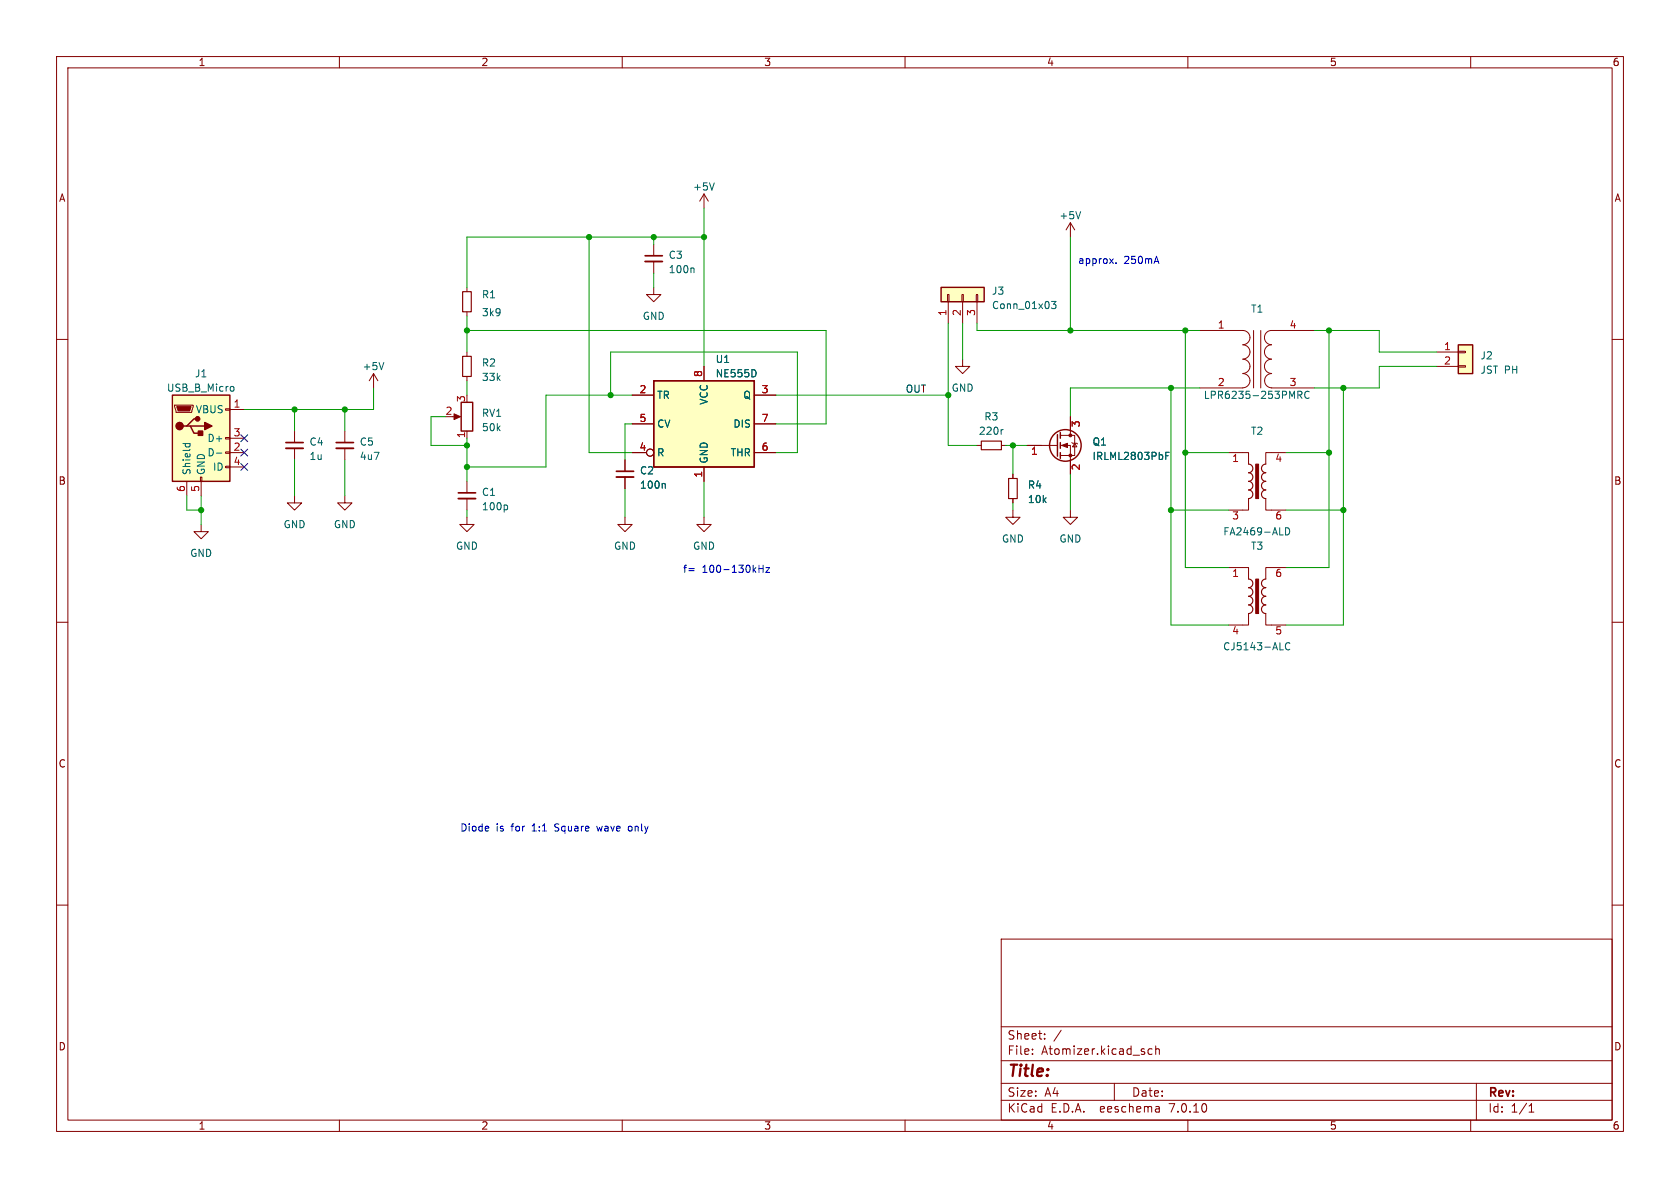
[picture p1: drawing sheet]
<svg xmlns="http://www.w3.org/2000/svg" width="297mm" height="210mm" viewBox="0 0 297 210" stroke-linecap="round" stroke-linejoin="round" font-family="sans-serif">
<g fill="none" stroke="#840000" stroke-width=".18">
<path d="M10 10h277v190h-277zM12 12h273v186h-273zM60 10v2M110 10v2M160 10v2M210 10v2M260 10v2M124.5 34.3v2.5M124.5 34.3l-.8 1.3M124.5 34.3l.7 1.3M189.2 39.4v2.5M189.2 39.4l-.7 1.2"/>
<path d="M189.2 39.4l.8 1.2M10 60h2M82.5 50.8v.8M82.5 55.1v.8M115.6 50.8v1.3h1.2l-1.2 1.2-1.3-1.2h1.3M115.6 43.2v2M115.6 46.2v2.1M167.5 52.1h.3v1.2h-.3zM167.6 53.3v3.9M170.1 52.1h.2v1.2h-.2zM170.2 53.3v3.9M172.6 52.1h.2v1.2h-.2z"/>
<path d="M172.7 53.3v3.9M212.1 58.4h7.6a1.27 1.27 0 0 1 1.3 1.3 1.27 1.27 0 0 1-1.3 1.3 1.26 1.26 0 0 1 1.3 1.2 1.26 1.26 0 0 1-1.3 1.3M221.6 58.4v10.2M222.9 58.4v10.2M232.4 58.4h-7.6a1.27 1.27 0 0 0-1.3 1.3 1.27 1.27 0 0 0 1.3 1.3 1.26 1.26 0 0 0-1.3 1.2 1.26 1.26 0 0 0 1.3 1.3M285 60h2M30.9 71.6h3.3v.3l-.3 1h-2.8zM39.9 79.9h.7v.2h-.7zM39.9 77.3h.7v.3h-.7zM39.9 72.3h.7v.2h-.7zM40.6 72.4h2.6M40.6 77.5h2.6"/>
<path d="M52.1 76.2v2M52.1 79.2v2.1M61 76.2v2M61 79.2v2.1M66 66l-.7 1.3M66 66v2.6M66 66l.8 1.3M80 73.7h1M82.5 62.2v.8M82.5 66.5v.8M82.5 76.2v1.3M111.8 69.9h3.8"/>
<path d="M111.8 74.9h3.8M124.5 64.8v2.5M133.3 69.9h3.9M133.3 74.9h3.9M170.2 63.5v1.3h1.2l-1.2 1.2-1.3-1.2h1.3M172.7 78.7h.8M177 78.7h.8M181.6 78.7h5.3M187.5 78.7h1.7v5.1M187.5 77h2.5v3.5h-2.5M189.2 73.7v3.3M189.5 78.2l.1 .2h.8l.1 .1"/>
<path d="M190 78.4l.4 .6h-.8zM212.1 68.6h7.6M219.7 63.5a1.27 1.27 0 0 1 1.3 1.3 1.27 1.27 0 0 1-1.3 1.2 1.26 1.26 0 0 1 1.3 1.3 1.26 1.26 0 0 1-1.3 1.3M224.8 63.5a1.26 1.26 0 0 0-1.3 1.3 1.26 1.26 0 0 0 1.3 1.2M224.8 68.6h7.6M224.8 66a1.26 1.26 0 0 0-1.2 1.3 1.26 1.26 0 0 0 1.2 1.3M254 62.2h3.8M254 64.8h3.8M257.8 64.6h1.3v.3h-1.3zM257.8 62.1h1.3v.3h-1.3zM33 85.1v2.5M35.4 84.3h.3v.8h-.3z"/>
<path d="M35.6 92.7v1.3h1.2l-1.2 1.3-1.3-1.3h1.3M35.6 85.1v2.5M39.9 82.4h.7v.3h-.7zM40.6 80h2.6M40.6 82.6h2.6M52.1 87.6v1.3h1.2l-1.2 1.3-1.3-1.3h1.3M61 87.6v1.3h1.2l-1.2 1.3-1.3-1.3h1.3M82.5 91.4v1.3h1.3l-1.3 1.3-1.2-1.3h1.2M82.5 85.1v2M82.5 88.1v2.1M110.5 91.4v1.3h1.3l-1.3 1.3-1.3-1.3h1.3M110.5 81.3v2"/>
<path d="M110.5 84.3v2.1M111.8 80h2.5M124.5 91.4v1.3h1.2l-1.2 1.3-1.3-1.3h1.3M124.5 82.6v2.5M133.3 80h3.9M179.1 90.2v1.2h1.2l-1.2 1.3-1.3-1.3h1.3M179.1 83.8v.8M179.1 88.1v.8M189.2 90.2v1.2h1.3l-1.3 1.3-1.2-1.3h1.2M217.2 80h3.5v2M220.7 88.1v2.1h-3.5M223.8 88.1v2.1h3.5"/>
<path d="M227.3 80h-3.5v2M10 110h2M217.2 100.3h3.5v2.1M220.7 108.5v2h-3.5M223.8 108.5v2h3.5M227.3 100.3h-3.5v2.1M285 110h2M10 160h2M285 160h2M177 166h108v32h-108zM60 198v2M110 198v2"/>
<path d="M160 198v2M177 194.5h108M177 191.5h108M177 187.5h108M177 181.5h108M182.5 186.3v.1M182.5 185.5v.1M184.7 183.6v.1M184.7 182.8v.1M187.6 182.1l-1.3 2M197 191.5v3M203.7 185.5l-.5-.1-.2 .3v.4l.1 .2h.6"/>
<path d="M204.3 185.5l.2-.1 .4 .1 .1 .9M204.3 184.9v1.5M204.9 195.7l.1 .9M205 196.5l-.2 .1M205 196h-.2M210 198v2M260 198v2M261 191.5v6.5M270.3 196.6h.9M270.3 195.5l.4-.4v1.5"/>
<circle cx="114.9" cy="80" r=".63"/>
</g>
<path d="M114 46.2h3.1M50.5 79.2h3.1M59.4 79.2h3.1M81 88.1h3.1M109 84.3h3" fill="none" stroke="#840000" stroke-width=".33"/>
<path d="M114 45.2h3.1M50.5 78.2h3.1M59.4 78.2h3.1M81 87.1h3.1M109 83.3h3" fill="none" stroke="#840000" stroke-width=".3"/>
<path d="M81.8 51.6h1.5v3.5h-1.5zM81.8 63h1.5v3.5h-1.5zM173.5 78h3.5v1.5h-3.5zM178.3 84.6h1.5v3.5h-1.5zM220.7 82a.76 .76 0 0 1 .8 .8 .76 .76 0 0 1-.8 .8 .76 .76 0 0 1 .8 .7 .76 .76 0 0 1-.8 .8 .76 .76 0 0 1 .8 .8 .76 .76 0 0 1-.8 .7 .76 .76 0 0 1 .8 .8 .76 .76 0 0 1-.8 .7M223.8 82a.76 .76 0 0 0-.8 .8 .76 .76 0 0 0 .8 .8 .76 .76 0 0 0-.8 .7 .76 .76 0 0 0 .8 .8 .76 .76 0 0 0-.8 .8 .76 .76 0 0 0 .8 .7 .76 .76 0 0 0-.8 .8 .76 .76 0 0 0 .8 .7M220.7 102.4a.76 .76 0 0 1 .8 .7 .76 .76 0 0 1-.8 .8 .76 .76 0 0 1 .8 .7 .76 .76 0 0 1-.8 .8 .76 .76 0 0 1 .8 .8 .76 .76 0 0 1-.8 .7 .76 .76 0 0 1 .8 .8 .76 .76 0 0 1-.8 .8M223.8 102.4a.76 .76 0 0 0-.8 .7 .76 .76 0 0 0 .8 .8 .76 .76 0 0 0-.8 .7 .76 .76 0 0 0 .8 .8 .76 .76 0 0 0-.8 .8 .76 .76 0 0 0 .8 .7 .76 .76 0 0 0-.8 .8 .76 .76 0 0 0 .8 .8" fill="none" stroke="#840000" stroke-width=".2"/>
<g fill="none" stroke="#006464" stroke-width=".18">
<path d="M126.3 32.3l-.4 1.3M191 37.4l-.4 1.3M122.5 47.4l.2 .1v.7M185.9 53.3h.8l-.4 .5 .3 .1v.5l-.2 .2-.5-.2M32.3 78.4h1.3M32.8 78.4v.4M33.5 78.4l.1 .4M40.9 68.3l.3 .1 .2 .2-.1 .4-.4 .2M67.9 64.1l-.5 1.2M133.6 65.7v.6M177.3 75.9l-.2 .1M206.7 80h-.6v1.2"/>
<path d="M229.4 69.8h.7l.1-.2-.1-.3-.7-.1v1.2M229.7 69.8l.5 .6M231.4 69.3a.6 .6 0 0 0-.8 .4 .6 .6 0 0 0 .6 .7l.2-.1M38.3 80.1h.9M89.5 89.3l.2 .2v.4l-.2 .2M117.4 85.5l.2 .1v.7M206.1 80.6h.4M227.3 93.3a.64 .64 0 0 1 .7 .6 .64 .64 0 0 1-.7 .7zM226.3 114.9h.6M228 113.7a.6 .6 0 0 0-.8 .5 .6 .6 0 0 0 .6 .7l.2-.1"/>
</g>
<g fill="#ffffc2" stroke="#ffffc2" stroke-width=".18">
<path d="M30.5 69.9h10.1v15.2h-10.1z"/>
<path d="M257.8 61h2.5v5h-2.5z"/>
<path d="M115.6 67.3h17.7v15.3h-17.7z"/>
<path d="M166.4 50.8h7.6v2.5h-7.6z"/>
</g>
<g fill="none" stroke="#840000" stroke-width=".25">
<path d="M166.4 50.8h7.6v2.5h-7.6zM30.5 69.9h10.1v15.2h-10.1zM33 75.3h.7l.6 1.3h1.3M33.7 75.3h2.5M34.9 74h-.6l-1.3 1.3h-.6M81.5 71.1h2.1v5.1h-2.1zM115.6 67.3h17.7v15.3h-17.7zM186.9 76.8v3.8M187.5 76.5v1M187.5 78.2v1M257.8 61h2.5v5h-2.5zM187.5 80v1"/>
<circle cx="188.3" cy="78.7" r="2.79"/>
</g>
<g fill="#840000" stroke="#840000" stroke-width=".25">
<path d="M36.2 74.7l1.3 .6-1.3 .6z"/>
<path d="M35.1 76.2h.7v.8h-.7z"/>
<circle cx="31.7" cy="75.3" r=".63"/>
<circle cx="34.9" cy="74" r=".38"/>
</g>
<g fill="#840000" stroke="#840000" stroke-width=".18">
<path d="M31.2 71.9h2.6l-.3 .7h-2z"/>
<path d="M80.3 73.2l1.1 .5-1.1 .5z"/>
<path d="M222 82h.5v6.1h-.5z"/>
<path d="M222 102.4h.5v6.1h-.5z"/>
<path d="M187.7 78.7l1-.3v.7z"/>
<circle cx="189.2" cy="80.5" r=".25"/>
<circle cx="189.2" cy="77" r=".25"/>
</g>
<path d="M197.3 46.5v.1M134.9 99.9v1.3M121.8 100.5h.9M121.8 100.9h.9M134.2 100.5h.7M135.4 100.3h.7l-.7 .9h.7M105.5 146.1l.3 .8M111.5 146.1h-.3l-.1 .2v.5l.4 .1" fill="none" stroke="#0000c2" stroke-width=".18"/>
<g fill="none" stroke="#009600" stroke-width=".18">
<path d="M124.5 36.8v28M82.5 58.4h63.5v16.5h-8.8M82.5 55.9v6.3M104.1 41.9v38.1h7.7M115.6 41.9v1.3M115.6 48.3v2.5M124.5 41.9h-42v8.9M167.6 57.2v21.5h5.1M170.2 57.2v6.3M172.7 57.2v1.2h39.4M189.2 41.9v16.5M209.5 58.4v41.9h7.7"/>
<path d="M232.4 58.4h11.4v3.8h10.2M234.9 58.4v41.9h-7.6M52.1 72.4v3.8M61 72.4v3.8M66 68.6v3.8h-22.8M78.7 73.7h-2.5v5h6.3M82.5 67.3v2.6M82.5 77.5v7.6M107.9 69.9v-7.7h33.1v17.8h-3.8M111.8 74.9h-1.3v6.4M111.8 69.9h-15.3v12.7h-14M137.2 69.9h30.4"/>
<path d="M177.8 78.7h3.8M179.1 78.7v5.1M207 68.6v41.9h10.2M212.1 68.6h-22.9v5.1M237.5 68.6v41.9h-10.2M254 64.8h-10.2v3.8h-11.4M33 87.6v2.6h2.6M35.6 87.6v5.1M52.1 81.3v6.3M61 81.3v6.3M82.5 90.2v1.2M110.5 86.4v5"/>
<path d="M124.5 85.1v6.3M179.1 88.9v1.3M189.2 83.8v6.4M207 90.2h10.2M209.5 80h7.7M227.3 80h7.6M227.3 90.2h10.2"/>
</g>
<path d="M42.6 76.9l1.2 1.2M42.6 79.4l1.2 1.2M43.8 76.9l-1.2 1.2M43.8 79.4l-1.2 1.2M42.6 81.9l1.2 1.3M43.8 81.9l-1.2 1.3" fill="none" stroke="#000084" stroke-width=".18"/>
<g fill="#009600" stroke="#009600" stroke-width=".18">
<circle cx="207" cy="90.2" r=".46"/>
<circle cx="209.5" cy="58.4" r=".46"/>
<circle cx="207" cy="68.6" r=".46"/>
<circle cx="179.1" cy="78.7" r=".46"/>
<circle cx="189.2" cy="58.4" r=".46"/>
<circle cx="209.5" cy="80" r=".46"/>
<circle cx="35.6" cy="90.2" r=".46"/>
<circle cx="52.1" cy="72.4" r=".46"/>
<circle cx="61" cy="72.4" r=".46"/>
<circle cx="82.5" cy="58.4" r=".46"/>
<circle cx="82.5" cy="82.6" r=".46"/>
<circle cx="82.5" cy="78.7" r=".46"/>
<circle cx="234.9" cy="80" r=".46"/>
<circle cx="237.5" cy="90.2" r=".46"/>
<circle cx="237.5" cy="68.6" r=".46"/>
<circle cx="234.9" cy="58.4" r=".46"/>
<circle cx="104.1" cy="41.9" r=".46"/>
<circle cx="107.9" cy="69.9" r=".46"/>
<circle cx="115.6" cy="41.9" r=".46"/>
<circle cx="167.6" cy="69.9" r=".46"/>
<circle cx="124.5" cy="41.9" r=".46"/>
</g>
<text font-size="2.8" fill="#840000" x="178" y="190.9">Title:</text>
<g font-size="2.1" fill="#840000">
<text x="178" y="184">Sheet:</text>
<text x="178" y="186.7">File:</text>
<text x="184.1" y="186.7">Atomizer.kicad_sch</text>
<text x="178" y="196.9">KiCad</text>
<text x="178" y="194.1">Size:</text>
<text x="184.7" y="194.1">A4</text>
<text x="185.7" y="196.9">E.D.A.</text>
<text x="194.6" y="196.9">eeschema</text>
<text x="200" y="194.1">Date:</text>
<text x="207" y="196.9">7.0.10</text>
<text x="263" y="194.3">Rev:</text>
<text x="263" y="196.9">Id:</text>
<text x="267.1" y="196.9">1/1</text>
</g>
<g font-size="1.8" fill="#840000">
<text x="35" y="11.9">1</text>
<text x="85" y="11.9">2</text>
<text x="135" y="11.9">3</text>
<text x="185" y="11.9">4</text>
<text x="235" y="11.9">5</text>
<text x="285" y="11.9">6</text>
<text x="10.3" y="35.9">A</text>
<text x="285.3" y="35.9">A</text>
<text x="10.3" y="85.9">B</text>
<text x="285.3" y="85.9">B</text>
<text x="10.3" y="135.9">C</text>
<text x="285.3" y="135.9">C</text>
<text x="10.3" y="185.9">D</text>
<text x="285.3" y="185.9">D</text>
<text x="35" y="199.9">1</text>
<text x="85" y="199.9">2</text>
<text x="135" y="199.9">3</text>
<text x="185" y="199.9">4</text>
<text x="235" y="199.9">5</text>
<text x="285" y="199.9">6</text>
</g>
<g font-size="1.8" fill="#006464">
<text x="122.4" y="33.9">+5V</text>
<text x="187.2" y="39">+5V</text>
<text x="118.1" y="46">C3</text>
<text x="85.1" y="52.9">R1</text>
<text x="118.1" y="48.5">100n</text>
<text x="175.3" y="52.3">J3</text>
<text x="85.1" y="56.1">3k9</text>
<text x="113.5" y="56.7">GND</text>
<text x="175.3" y="54.8">Conn_01x03</text>
<text x="221.1" y="55.5">T1</text>
<text x="64" y="65.6">+5V</text>
<text x="85.1" y="65">R2</text>
<text x="126.4" y="64.4">U1</text>
<text x="261.6" y="63.7">J2</text>
<text x="29.4" y="69.4">USB_B_Micro</text>
<text x="34.4" y="66.9">J1</text>
<text x="85.1" y="67.5">33k</text>
<text x="116.1" y="70.7">TR</text>
<text x="125.3" y="71.6" transform="rotate(-90 125.3 71.6)">VCC</text>
<text x="126.4" y="66.9">NE555D</text>
<text x="131.3" y="70.7">Q</text>
<text x="168.1" y="69.4">GND</text>
<text x="212.7" y="70.7">LPR6235-253PMRC</text>
<text x="261.6" y="66.3">JST PH</text>
<text x="34.5" y="73.3">VBUS</text>
<text x="85.1" y="73.9">RV1</text>
<text x="85.1" y="76.4">50k</text>
<text x="116.1" y="75.8">CV</text>
<text x="129.6" y="75.8">DIS</text>
<text x="173" y="77.1">220r</text>
<text x="173.9" y="74.5">R3</text>
<text x="221.1" y="77.1">T2</text>
<text x="36.6" y="80.9">D-</text>
<text x="36.6" y="78.3">D+</text>
<text x="37.5" y="83.4">ID</text>
<text x="54.6" y="79">C4</text>
<text x="54.6" y="81.5">1u</text>
<text x="63.5" y="79">C5</text>
<text x="63.5" y="81.5">4u7</text>
<text x="116.1" y="80.9">R</text>
<text x="125.3" y="82" transform="rotate(-90 125.3 82)">GND</text>
<text x="129.1" y="80.9">THR</text>
<text x="193" y="79">Q1</text>
<text x="193" y="81.5">IRLML2803PbF</text>
<text x="33.9" y="84.1" transform="rotate(-90 33.9 84.1)">Shield</text>
<text x="36.4" y="84.1" transform="rotate(-90 36.4 84.1)">GND</text>
<text x="85.1" y="87.9">C1</text>
<text x="113" y="84.1">C2</text>
<text x="113" y="86.6">100n</text>
<text x="181.6" y="86.6">R4</text>
<text x="181.6" y="89.1">10k</text>
<text x="50" y="93.6">GND</text>
<text x="58.9" y="93.6">GND</text>
<text x="85.1" y="90.4">100p</text>
<text x="216.2" y="94.8">FA2469-ALD</text>
<text x="33.5" y="98.7">GND</text>
<text x="80.5" y="97.4">GND</text>
<text x="108.5" y="97.4">GND</text>
<text x="122.4" y="97.4">GND</text>
<text x="177" y="96.1">GND</text>
<text x="187.2" y="96.1">GND</text>
<text x="221.1" y="97.4">T3</text>
<text x="216.1" y="115.2">CJ5143-ALC</text>
</g>
<g font-size="1.8" fill="#0000c2">
<text x="190.5" y="46.7">approx.</text>
<text x="198.7" y="46.7">250mA</text>
<text x="120.6" y="101.4">f=</text>
<text x="124.1" y="101.4">100-130kHz</text>
<text x="81.3" y="147.1">Diode</text>
<text x="87.7" y="147.1">is</text>
<text x="90.5" y="147.1">for</text>
<text x="94.3" y="147.1">1:1</text>
<text x="98.5" y="147.1">Square</text>
<text x="106.2" y="147.1">wave</text>
<text x="112" y="147.1">only</text>
</g>
<g font-size="1.8" fill="#a90000">
<text x="167.4" y="56" transform="rotate(-90 167.4 56)">1</text>
<text x="169.9" y="56" transform="rotate(-90 169.9 56)">2</text>
<text x="172.5" y="56" transform="rotate(-90 172.5 56)">3</text>
<text x="215.2" y="58.2">1</text>
<text x="227.9" y="58.2">4</text>
<text x="255.2" y="62">1</text>
<text x="255.2" y="64.5">2</text>
<text x="82.3" y="71.2" transform="rotate(-90 82.3 71.2)">3</text>
<text x="113" y="69.6">2</text>
<text x="124.2" y="66.7" transform="rotate(-90 124.2 66.7)">8</text>
<text x="134.5" y="69.6">3</text>
<text x="215.2" y="68.3">2</text>
<text x="227.9" y="68.3">3</text>
<text x="41.2" y="72.1">1</text>
<text x="41.2" y="77.2">3</text>
<text x="78.7" y="73.4">2</text>
<text x="82.3" y="77.5" transform="rotate(-90 82.3 77.5)">1</text>
<text x="113" y="74.7">5</text>
<text x="134.5" y="74.7">7</text>
<text x="191.2" y="75.6" transform="rotate(-90 191.2 75.6)">3</text>
<text x="41.2" y="79.8">2</text>
<text x="41.2" y="82.3">4</text>
<text x="113" y="79.8">4</text>
<text x="134.5" y="79.8">6</text>
<text x="182.2" y="80.7">1</text>
<text x="191.2" y="83.3" transform="rotate(-90 191.2 83.3)">2</text>
<text x="217.7" y="82">1</text>
<text x="225.4" y="82">4</text>
<text x="32.8" y="87.1" transform="rotate(-90 32.8 87.1)">6</text>
<text x="35.3" y="87.1" transform="rotate(-90 35.3 87.1)">5</text>
<text x="124.2" y="84.5" transform="rotate(-90 124.2 84.5)">1</text>
<text x="217.7" y="92.2">3</text>
<text x="225.4" y="92.2">6</text>
<text x="217.7" y="102.3">1</text>
<text x="225.4" y="102.3">6</text>
<text x="217.7" y="112.5">4</text>
<text x="225.4" y="112.5">5</text>
</g>
<text font-size="1.8" fill="#0f0f0f" x="160" y="69.5">OUT</text>
</svg>
